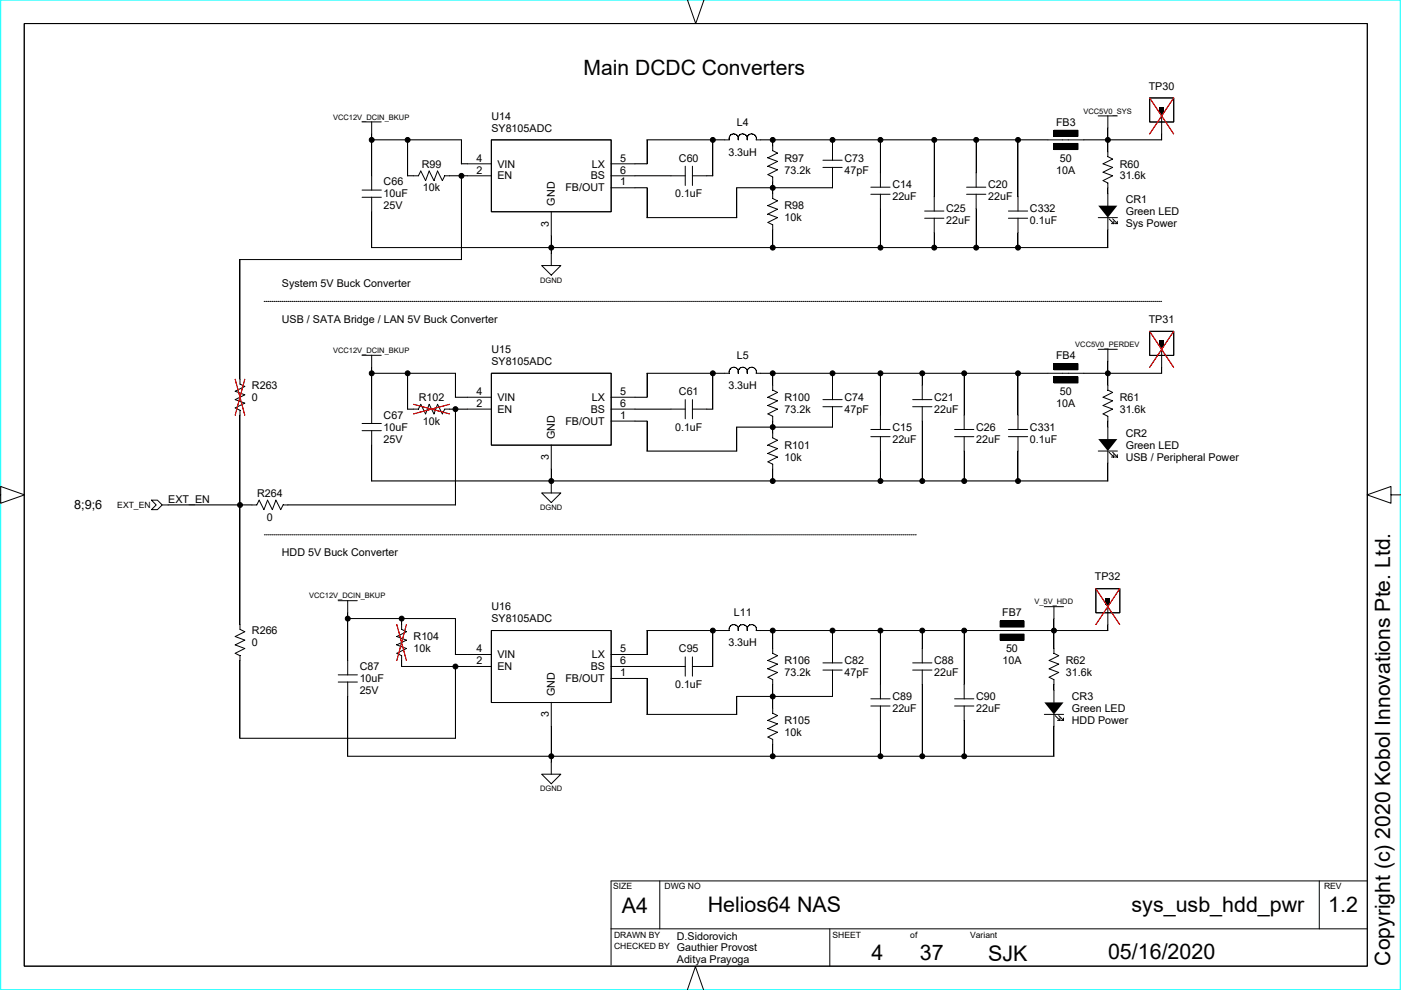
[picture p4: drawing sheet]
<svg xmlns="http://www.w3.org/2000/svg" width="297mm" height="210mm" viewBox="0 0 297 210" stroke-linecap="round" stroke-linejoin="round" font-family="sans-serif">
<path d="M.1 0h296.8v209.8h-296.8z" fill="none" stroke="#0ff" stroke-width=".21"/>
<g fill="none" stroke="#000" stroke-width=".21">
<path d="M149.3 -.1l-1.8 5.1-1.8-5M5.1 5h284.8v199.9h-284.8zM87.7 37.3h1l.5-1 1 2 .8-2 1 2 .8-2 1 2 .5-1h4.8M97.8 37.3v17.8M134.6 37.3h10.7M134.6 39.8h2.6v6.4l19-.1v-6.3h20.3M134.6 34.7h2.6M145.3 35.2v4.1M146.8 37.3h4.3M146.8 35.2v4.1M151.1 29.7v7.6M153.7 29.7h-16.5v5.1"/>
<path d="M163.8 38.5v3.6l1 .5-2 1 2 .8-2 1 2 .7-2 1.1 1 .5v1M176.5 38.5v1.3M184.6 39.7h4.1M186.7 36.6v3.1M97.8 55h-46.9v25.4M114.8 56.3h4.1l-2 2zM116.9 53.8v2.5M184.6 41.2h4.1M186.7 41.2v3M213.8 46.3h4.1M213.8 44.7h4.1M215.8 41.7v3.1"/>
<path d="M215.8 46.2v3.1M87.7 86.7h1l.5-1 1 2.1 .8-2.1 1 2.1 .8-2.1 1 2.1 .5-1.1h1M87.7 85.7l7.6 2.1M95.3 85.7l-7.6 2.1M0 104.9h.1v-1.8l5.1 1.8-5.1 1.8v-1.8M114.8 104.5h4.1l-2 2.1zM116.9 102v2.5M294.9 104.9v1.8l-5-1.8 5-1.8v1.8h2.1M129.5 196.9h160.4M129.5 186.8h160.4M129.6 186.8v17.8M139.9 186.8v10.2"/>
<path d="M175.9 196.9v7.9M279.7 186.8v10.2M145.7 209.9l1.7-5 1.8 5"/>
<circle cx="97.8" cy="37.3" r=".52"/>
<circle cx="151.1" cy="29.7" r=".52"/>
<circle cx="163.8" cy="39.8" r=".52"/>
</g>
<g fill="#000">
<path d="M97.8 37.3h1.3zM149.9 37.3h1.2z"/>
<path d="M163.8 38.5v1.3z" fill-rule="evenodd"/>
<path d="M163.8 39.8v1.3z" fill-rule="evenodd"/>
<path d="M176.5 38.5v1.3z" fill-rule="evenodd"/>
<circle cx="97.8" cy="37.3" r=".53"/>
<circle cx="151.1" cy="29.7" r=".53"/>
<circle cx="163.8" cy="39.8" r=".53"/>
</g>
<path d="M95.3 85.7l-7.6 2.1" fill="none" stroke="#f00" stroke-width=".21"/>
<path d="M87.7 85.7l7.6 2.1" fill="none" stroke="#f00" stroke-width=".21"/>
<g fill="none" stroke="#000" stroke-width=".21">
<path d="M78.8 29.7h19v5.1M78.8 28.4v11.9M86.4 37.3h1.3M86.4 29.7v7.6M97.8 34.7h1.3M76.8 41.8h4.1M76.8 40.3h4.1M78.8 41.8v3.1M78.8 79.1h17.8v5.1M78.8 77.9v11.9M86.4 79.1v7.7M151.1 79.1v7.7"/>
<path d="M153.7 79.1h-16.5v5.1h-2.6M76.8 91.3h4.1M76.8 89.8h4.1M78.8 91.3v3.1M86.4 86.7h1.3M96.5 84.2h2.6M134.6 86.7h10.7M134.6 89.3h2.6v6.4M137.2 95.6h19M145.3 84.7v4.1M146.8 86.7h4.3M146.8 84.7v4.1"/>
<path d="M163.8 89.3v3.6M163.8 92.8l1 .5-2 1.1 2 .7-2 1 2 .8-2 1 1 .5v1M176.5 90.6h-20.3v5.1M176.5 89.3v1.3M184.6 92.6h4.1M184.6 91.1h4.1M186.7 88v3.1M186.7 92.6v3M213.8 92.6h4.1M213.8 91.1h4.1M215.8 88v3.1M215.8 92.6v3"/>
<path d="M84.1 132.4l2.1 7.6M85.2 139l-.1 2.3h14M85.2 132.4v1.1M85.2 133.4l1 .5-2.1 1.1 2.1 .7-2.1 1 2.1 .8-2.1 1 1.1 .5M86.2 132.4l-2.1 7.6M145.3 139.3v4.1M146.8 139.3v4.1M151.1 133.7v7.6h-4.3M153.7 133.7h-16.5v5.1h-2.6M161.3 133.7h49.5M163.8 133.7v3.8M176.5 133.7v3.8"/>
<path d="M186.7 133.7v14.5M195.5 133.7v6.9M204.4 133.7v14.5M50.9 140v16.5h45.7v-15.2M71.7 144.6h4.1M71.7 143.1h4.1M73.7 140v3.1M73.7 144.6v3.1M134.6 143.8h2.6v7.7h19v-3.8h20.3v-2.6M134.6 141.3h10.7M163.8 145.1v5.1M184.6 149.7h4.1"/>
<path d="M184.6 148.2h4.1M186.7 149.7v3M193.5 142.1h4.1M193.5 140.5h4.1M195.5 142v3.1M202.4 149.7h4.1M202.4 148.2h4.1M204.4 149.7v3M114.8 164.1h4.1l-2 2.1zM116.9 161.6v2.6"/>
<circle cx="78.8" cy="29.7" r=".52"/>
<circle cx="86.4" cy="29.7" r=".52"/>
<circle cx="78.8" cy="79.2" r=".52"/>
<circle cx="86.4" cy="79.2" r=".52"/>
<circle cx="151.1" cy="79.2" r=".52"/>
<circle cx="163.8" cy="90.6" r=".52"/>
<circle cx="151.1" cy="133.7" r=".52"/>
<circle cx="163.8" cy="133.7" r=".52"/>
<circle cx="176.5" cy="133.7" r=".52"/>
<circle cx="186.7" cy="133.7" r=".52"/>
<circle cx="195.5" cy="133.7" r=".52"/>
<circle cx="204.4" cy="133.7" r=".52"/>
<circle cx="96.6" cy="141.3" r=".52"/>
<circle cx="163.8" cy="147.7" r=".52"/>
</g>
<g fill="#000">
<path d="M86.4 37.3h1.3zM97.8 34.7h1.3zM86.4 86.7h1.3zM149.9 86.7h1.2zM149.9 141.3h1.2z"/>
<path d="M78.8 28.4v1.3z" fill-rule="evenodd"/>
<path d="M78.8 77.9v1.2z" fill-rule="evenodd"/>
<path d="M163.8 89.3v1.3z" fill-rule="evenodd"/>
<path d="M163.8 90.6v1.2z" fill-rule="evenodd"/>
<path d="M176.5 89.3v1.3z" fill-rule="evenodd"/>
<path d="M85.2 140v1.3z" fill-rule="evenodd"/>
<circle cx="78.8" cy="29.7" r=".53"/>
<circle cx="86.4" cy="29.7" r=".53"/>
<circle cx="78.8" cy="79.1" r=".53"/>
<circle cx="86.4" cy="79.1" r=".53"/>
<circle cx="151.1" cy="79.1" r=".53"/>
<circle cx="163.8" cy="90.6" r=".53"/>
<circle cx="151.1" cy="133.7" r=".53"/>
<circle cx="163.8" cy="133.7" r=".53"/>
<circle cx="176.5" cy="133.7" r=".53"/>
<circle cx="186.7" cy="133.7" r=".53"/>
<circle cx="195.5" cy="133.7" r=".53"/>
<circle cx="204.4" cy="133.7" r=".53"/>
<circle cx="96.6" cy="141.3" r=".53"/>
<circle cx="163.8" cy="147.7" r=".53"/>
</g>
<path d="M84.1 132.4l2.1 7.6" fill="none" stroke="#f00" stroke-width=".21"/>
<path d="M86.2 132.4l-2.1 7.6" fill="none" stroke="#f00" stroke-width=".21"/>
<g fill="#000">
<path d="M232.9 43.6h4l-2 2.5zM232.9 93.1h4l-2 2.5zM221.4 148.9h4.1l-2 2.6z"/>
<path d="M234.9 39.8v1.3z" fill-rule="evenodd"/>
<path d="M234.9 89.3v1.3z" fill-rule="evenodd"/>
<path d="M73.7 129.9v1.2z" fill-rule="evenodd"/>
<path d="M85.2 131.1v1.3z" fill-rule="evenodd"/>
<path d="M223.5 145.1v1.3z" fill-rule="evenodd"/>
<path d="M116.9 160.3v1.3z" fill-rule="evenodd"/>
<circle cx="116.9" cy="102" r=".53"/>
<circle cx="163.8" cy="102" r=".53"/>
<circle cx="186.7" cy="102" r=".53"/>
<circle cx="195.5" cy="102" r=".53"/>
<circle cx="204.4" cy="102" r=".53"/>
<circle cx="215.8" cy="102" r=".53"/>
<circle cx="73.7" cy="131.1" r=".53"/>
<circle cx="85.1" cy="131.1" r=".53"/>
<circle cx="116.9" cy="160.3" r=".53"/>
<circle cx="163.8" cy="160.3" r=".53"/>
<circle cx="186.7" cy="160.3" r=".53"/>
<circle cx="195.5" cy="160.3" r=".53"/>
<circle cx="204.4" cy="160.3" r=".53"/>
</g>
<g fill="none" stroke="#000" stroke-width=".21">
<path d="M76.7 25.8h4.1M78.8 25.8v2.6M153.7 29.7h.9a.99 .99 0 0 1 1-1.3 .99 .99 0 0 1 .9 1.3 .99 .99 0 0 1 1-1.3 .99 .99 0 0 1 .9 1.3 .99 .99 0 0 1 1-1.3 .99 .99 0 0 1 .9 1.3M160.3 29.7h1M163.8 30.9v1.1l1 .4-2 1.1 2 .7-2 1 2 .8-2 1 1 .5v1M222.2 29.7h7.6M223.5 27.6h5.1v1.3h-5.1zM223.5 30.4h5.1v1.3h-5.1zM232.8 24.6h4.1M234.9 24.6v2.5M234.9 32.2v1l1 .5-2 1 2 .8-2 1 2 .8-2 1 1 .5v4.8M243.8 20.8h5.1v5.1h-5.1z"/>
<path d="M243.8 20.8l5 7.6M246.3 24.1v4.3M248.8 20.8l-5 7.6M232.9 46.1h4M234.9 46.1v2.6M235.1 46.4l1.1 1v-.5M235.6 47.4h.6M235.9 46.4l1 1v-.5M236.4 47.4h.5M76.7 75.3h4.1M78.8 75.3v2.6M153.7 79.1h.9a.99 .99 0 0 1 1-1.2 .99 .99 0 0 1 .9 1.2 .99 .99 0 0 1 1-1.2 .99 .99 0 0 1 .9 1.2 .99 .99 0 0 1 1-1.2 .99 .99 0 0 1 .9 1.2"/>
<path d="M160.3 79.1h1M222.2 79.1h7.6M223.5 77.1h5.1v1.3h-5.1zM223.5 79.9h5.1v1.3h-5.1zM232.8 74.1h4.1M234.9 74v2.6M78.8 94.4v7.6M116.9 99.4v2.6M163.8 81.7v1M163.8 82.7l1 .5-2 1 2 .8-2 1 2 .7-2 1.1 1 .4v1.1M163.8 99.4v2.6M186.7 95.6v6.4"/>
<path d="M195.5 89.3v12.7M204.4 95.6v6.4M215.8 95.6v6.4M232.9 95.6h4M234.9 81.7v1M234.9 82.7l1 .5-2 1 2 .8-2 1 2 .7-2 1.1 1 .4v4.9M234.9 95.6v6.4h-156.1M235.1 95.9l1.1 1M235.6 96.9h.6M235.9 95.9l1 1M236.2 96.4v.5M236.4 96.9h.5"/>
<path d="M236.9 96.4v.5M71.7 127.4h4.1M73.7 131.1h22.9v7.7M73.7 127.3v12.8M85.2 131.1v1.3M96.5 138.8h7.7M104.2 133.7h25.4v15.2h-25.4zM129.5 138.8h5.1M153.7 133.7h.9a.98 .98 0 0 1 1-1.3 .98 .98 0 0 1 .9 1.3 .99 .99 0 0 1 1-1.3 .99 .99 0 0 1 .9 1.3 .99 .99 0 0 1 1-1.3 .99 .99 0 0 1 .9 1.3M160.3 133.7h1M163.8 137.5v1M163.8 138.5l1 .5-2 1 2 .8-2 1 2 .8-2 1 1 .5"/>
<path d="M176.5 137.5v3.1M210.8 133.7h7.6M212 131.7h5.1v1.2h-5.1zM212 134.5h5.1v1.2h-5.1zM221.4 128.6h4.1M223.5 128.6v2.5M223.5 137.5v1M223.5 138.5l1 .5-2.1 1 2.1 .8-2.1 1 2.1 .8-2.1 1 1.1 .5M73.7 147.7v12.7M99.1 141.3h5.1M116.9 148.9v12.7M129.5 141.3h5.1"/>
<path d="M129.5 143.8h5.1M163.8 144.1v1M163.8 150.2v1l1 .5-2 1 2 .8-2 1 2 .8-2 1 1 .5M163.8 156.8v3.6M174.5 142.1h4.1M174.5 140.5h4.1M176.5 142v3.1M186.7 152.7v7.7M195.5 145.1v15.3M204.4 152.7v7.7M221.4 151.5h4.1M223.5 144.1v4.8"/>
<path d="M223.5 151.4v9l-149.8-.1M223.7 151.7l1 1M224.2 152.7h.5M224.5 151.7l1 1M224.7 152.2v.6M225 152.7h.5M225.5 152.2v.6"/>
<circle cx="116.9" cy="102" r=".52"/>
<circle cx="163.8" cy="102" r=".52"/>
<circle cx="186.7" cy="102" r=".52"/>
<circle cx="195.5" cy="102" r=".52"/>
<circle cx="204.4" cy="102" r=".52"/>
<circle cx="215.8" cy="102" r=".52"/>
<circle cx="73.7" cy="131.2" r=".52"/>
<circle cx="85.2" cy="131.2" r=".52"/>
<circle cx="116.9" cy="160.3" r=".52"/>
<circle cx="163.8" cy="160.3" r=".52"/>
<circle cx="186.7" cy="160.3" r=".52"/>
<circle cx="195.5" cy="160.3" r=".52"/>
<circle cx="204.4" cy="160.3" r=".52"/>
</g>
<path d="M223.5 27.6h5.1v1.3h-5.1zM223.5 30.4h5.1v1.3h-5.1zM245.8 22.8h1v1.3h-1zM223.5 77.1h5.1v1.3h-5.1zM223.5 79.9h5.1v1.3h-5.1zM212 131.7h5.1v1.2h-5.1zM212 134.5h5.1v1.2h-5.1z" fill="#000"/>
<path d="M246.3 63.9h-190.4M194.3 113.4h-138.4" fill="none" stroke="#000" stroke-width=".21" stroke-dasharray=".2 .2"/>
<path d="M243.8 20.8l5 7.6" fill="none" stroke="#f00" stroke-width=".21"/>
<path d="M248.8 20.8l-5 7.6" fill="none" stroke="#f00" stroke-width=".21"/>
<g fill="#000">
<path d="M246.3 28.4v1.3z" fill-rule="evenodd"/>
<circle cx="234.9" cy="29.7" r=".53"/>
</g>
<g fill="none" stroke="#000" stroke-width=".21">
<path d="M229.8 29.7h16.5M234.9 27.1v5.1M246.3 28.4v1.3M243.8 70.3h5.1v5.1h-5.1zM243.8 70.3l5 7.6M246.3 73.6v4.3M248.8 70.3l-5 7.6"/>
<circle cx="234.9" cy="29.7" r=".52"/>
</g>
<path d="M245.8 72.3h1v1.3h-1z" fill="#000"/>
<path d="M243.8 70.3l5 7.6" fill="none" stroke="#f00" stroke-width=".21"/>
<path d="M248.8 70.3l-5 7.6" fill="none" stroke="#f00" stroke-width=".21"/>
<g fill="#000">
<path d="M246.3 77.9v1.2z" fill-rule="evenodd"/>
<circle cx="234.9" cy="79.1" r=".53"/>
</g>
<g fill="none" stroke="#000" stroke-width=".21">
<path d="M229.8 79.1h16.5M234.9 76.6v5.1M246.3 77.9v1.3M232.3 124.8h5.1v5.1h-5.1zM232.3 124.8l5.1 7.6M234.9 128.1v4.3M237.4 124.8l-5.1 7.6"/>
<circle cx="234.9" cy="79.2" r=".52"/>
</g>
<path d="M234.4 126.9h1v1.2h-1z" fill="#000"/>
<path d="M232.3 124.8l5.1 7.6" fill="none" stroke="#f00" stroke-width=".21"/>
<path d="M237.4 124.8l-5.1 7.6" fill="none" stroke="#f00" stroke-width=".21"/>
<g fill="#000">
<path d="M234.9 132.4v1.3z" fill-rule="evenodd"/>
<circle cx="223.5" cy="133.7" r=".53"/>
</g>
<g fill="none" stroke="#000" stroke-width=".21">
<path d="M104.2 79.1h25.4v15.3h-25.4zM49.9 80.4l2 7.6M50.9 80.4v1M50.9 81.4l1 .5-2 1.1 2 .7-2 1 2 .8-2 1 1 .5v1M51.9 80.4l-2 7.6M99.1 84.2h5.1M99.1 86.7h5.1M116.9 94.3v5.1M129.5 84.2h5.1M129.5 86.7h5.1M129.5 89.3h5.1M174.5 86.2h4.1"/>
<path d="M174.5 84.7h4.1M176.5 81.7v3.1M176.5 86.2v3.1M193.5 86.2h4.1M193.5 84.7h4.1M195.5 81.7v3.1M195.5 86.2v3.1M218.4 133.7h16.5M223.5 131.1v6.4M234.9 132.4v1.3"/>
<circle cx="223.5" cy="133.7" r=".52"/>
</g>
<path d="M49.9 80.4l2 7.6" fill="none" stroke="#f00" stroke-width=".21"/>
<path d="M51.9 80.4l-2 7.6" fill="none" stroke="#f00" stroke-width=".21"/>
<g fill="none" stroke="#000" stroke-width=".21">
<path d="M99.1 34.7h5.1M99.1 37.3h5.1M104.2 29.7h25.4v15.2h-25.4zM129.5 34.7h5.1M129.5 37.3h5.1M129.5 39.8h5.1M161.3 29.7h60.9M163.8 29.7v1.2M174.5 35.5h4.1M174.5 34h4.1M176.5 29.7v4.3M176.5 35.5v3"/>
<path d="M186.7 29.7v7M198.1 29.7v15.1M204.9 39.7h4.1M207 29.7v10M215.8 29.7v12M78.8 52.5h156.1M78.8 44.9v7.6M116.9 44.9v8.9M163.8 48.7v3.8M186.7 44.2v8.3M196 46.3h4.1M196 44.7h4.1"/>
<path d="M198.1 46.2v6.3M204.9 41.2h4.1M207 41.2v11.3M215.8 49.3v3.2M234.9 48.7v3.8M161.3 79.1h60.9M163.8 79.1v2.6M176.5 79.1v2.6M186.7 79.1v8.9M195.5 79.1v2.6M204.4 79.1v12M215.8 79.1v8.9"/>
<path d="M50.9 88v45.5M95.3 86.7h3.8M96.6 86.7v20.4h-36.6l-.5 1-1-2.1-.8 2.1-1-2.1-.7 2.1-1.1-2.1-.4 1.1h-20.1M202.4 92.6h4.1M202.4 91.1h4.1M204.4 92.6v3M32.1 106h1.3l1 1.1-1 1h-1.3l1-1zM50.9 139v1M50.9 133.4l1 .5-2 1.1 2 .7-2 1 2 .8-2 1 1 .5"/>
<circle cx="163.8" cy="29.7" r=".52"/>
<circle cx="176.5" cy="29.7" r=".52"/>
<circle cx="186.7" cy="29.7" r=".52"/>
<circle cx="198.1" cy="29.7" r=".52"/>
<circle cx="207" cy="29.7" r=".52"/>
<circle cx="215.8" cy="29.7" r=".52"/>
<circle cx="116.9" cy="52.5" r=".52"/>
<circle cx="163.8" cy="52.5" r=".52"/>
<circle cx="186.7" cy="52.5" r=".52"/>
<circle cx="198.1" cy="52.5" r=".52"/>
<circle cx="207" cy="52.5" r=".52"/>
<circle cx="215.8" cy="52.5" r=".52"/>
<circle cx="163.8" cy="79.2" r=".52"/>
<circle cx="176.5" cy="79.2" r=".52"/>
<circle cx="186.7" cy="79.2" r=".52"/>
<circle cx="195.5" cy="79.2" r=".52"/>
<circle cx="204.4" cy="79.2" r=".52"/>
<circle cx="215.8" cy="79.2" r=".52"/>
<circle cx="96.6" cy="86.8" r=".52"/>
<circle cx="50.9" cy="107.1" r=".52"/>
</g>
<g fill="#000">
<path d="M95.3 86.7h1.3z"/>
<path d="M163.8 29.7v1.2z" fill-rule="evenodd"/>
<path d="M176.5 29.7v1.2z" fill-rule="evenodd"/>
<path d="M116.9 52.5v1.3z" fill-rule="evenodd"/>
<circle cx="163.8" cy="29.7" r=".53"/>
<circle cx="176.5" cy="29.7" r=".53"/>
<circle cx="186.7" cy="29.7" r=".53"/>
<circle cx="198.1" cy="29.7" r=".53"/>
<circle cx="207" cy="29.7" r=".53"/>
<circle cx="215.8" cy="29.7" r=".53"/>
<circle cx="116.9" cy="52.5" r=".53"/>
<circle cx="163.8" cy="52.5" r=".53"/>
<circle cx="186.7" cy="52.5" r=".53"/>
<circle cx="198.1" cy="52.5" r=".53"/>
<circle cx="207" cy="52.5" r=".53"/>
<circle cx="215.8" cy="52.5" r=".53"/>
<circle cx="163.8" cy="79.1" r=".53"/>
<circle cx="176.5" cy="79.1" r=".53"/>
<circle cx="186.7" cy="79.1" r=".53"/>
<circle cx="195.5" cy="79.1" r=".53"/>
<circle cx="204.4" cy="79.1" r=".53"/>
<circle cx="215.8" cy="79.1" r=".53"/>
<circle cx="96.6" cy="86.7" r=".53"/>
<circle cx="50.9" cy="107.1" r=".53"/>
</g>
<g font-size="4.5">
<text x="123.7" y="16">Main DCDC Converters</text>
<text x="131.9" y="193.6">A4</text>
<text x="150" y="193.4">Helios64 NAS</text>
<text x="239.9" y="193.4">sys_usb_hdd_pwr</text>
<text x="281.6" y="193.4">1.2</text>
<text x="184.8" y="203.5">4</text>
<text x="195" y="203.5">37</text>
<text x="209.5" y="203.7">SJK</text>
<text x="234.9" y="203.4">05/16/2020</text>
<text x="294.7" y="204.7" transform="rotate(-90 294.7 204.7)">Copyright (c) 2020 Kobol Innovations Pte. Ltd.</text>
</g>
<text font-size="2.7" x="15.7" y="108">8;9;6</text>
<g font-size="2.3" fill="#c0c0c0">
<text x="-1" y="11.3">J</text>
<text x="-.5" y="32.3">I</text>
</g>
<g font-size="2.3">
<text x="243.6" y="19">TP30</text>
<text x="104.2" y="25.4">U14</text>
<text x="104.2" y="27.9">SY8105ADC</text>
<text x="156.2" y="26.6">L4</text>
<text x="223.9" y="26.6">FB3</text>
<text x="89.4" y="35.5">R99</text>
<text x="101" y="34.2">4</text>
<text x="105.4" y="35.5">VIN</text>
<text x="125.5" y="35.5">LX</text>
<text x="131.5" y="34.2">5</text>
<text x="144" y="34.2">C60</text>
<text x="154.4" y="33">3.3uH</text>
<text x="166.3" y="34.2">R97</text>
<text x="179" y="34.2">C73</text>
<text x="224.7" y="34.2">50</text>
<text x="237.4" y="35.5">R60</text>
<text x="81.3" y="41.8">10uF</text>
<text x="81.3" y="39.3">C66</text>
<text x="89.7" y="40.6">10k</text>
<text x="101" y="36.8">2</text>
<text x="105.4" y="38.1">EN</text>
<text x="119.9" y="40.6">FB/OUT</text>
<text x="125.2" y="38.1">BS</text>
<text x="131.5" y="36.8">6</text>
<text x="131.5" y="39.3">1</text>
<text x="143.1" y="41.9">0.1uF</text>
<text x="166.3" y="36.8">73.2k</text>
<text x="179" y="36.8">47pF</text>
<text x="189.2" y="39.9">C14</text>
<text x="209.5" y="39.9">C20</text>
<text x="224" y="36.8">10A</text>
<text x="237.4" y="38.1">31.6k</text>
<text x="81.3" y="44.4">25V</text>
<text x="117.7" y="43.6" transform="rotate(-90 117.7 43.6)">GND</text>
<text x="166.3" y="44.4">R98</text>
<text x="166.3" y="46.9">10k</text>
<text x="189.2" y="42.5">22uF</text>
<text x="200.6" y="45">C25</text>
<text x="200.6" y="47.6">22uF</text>
<text x="209.5" y="42.5">22uF</text>
<text x="218.4" y="45">C332</text>
<text x="218.4" y="47.6">0.1uF</text>
<text x="238.7" y="43.1">CR1</text>
<text x="238.7" y="45.7">Green LED</text>
<text x="116.4" y="48" transform="rotate(-90 116.4 48)">3</text>
<text x="238.7" y="48.2">Sys Power</text>
<text x="59.8" y="60.9">System 5V Buck Converter</text>
<text x="59.8" y="68.5">USB / SATA Bridge / LAN 5V Buck Converter</text>
<text x="243.6" y="68.5">TP31</text>
<text x="104.2" y="77.4">SY8105ADC</text>
<text x="104.2" y="74.8">U15</text>
<text x="156.2" y="76.1">L5</text>
<text x="223.9" y="76.1">FB4</text>
<text x="53.4" y="82.5">R263</text>
<text x="101" y="83.7">4</text>
<text x="131.5" y="83.7">5</text>
<text x="144" y="83.7">C61</text>
<text x="154.4" y="82.5">3.3uH</text>
<text x="224.7" y="83.7">50</text>
<text x="53.4" y="85">0</text>
<text x="81.3" y="88.8">C67</text>
<text x="88.8" y="85">R102</text>
<text x="101" y="86.3">2</text>
<text x="105.4" y="85">VIN</text>
<text x="105.4" y="87.5">EN</text>
<text x="125.2" y="87.5">BS</text>
<text x="125.5" y="85">LX</text>
<text x="131.5" y="86.3">6</text>
<text x="131.5" y="88.8">1</text>
<text x="166.3" y="85">R100</text>
<text x="166.3" y="87.5">73.2k</text>
<text x="179" y="87.5">47pF</text>
<text x="179" y="85">C74</text>
<text x="198.1" y="85">C21</text>
<text x="198.1" y="87.5">22uF</text>
<text x="224" y="86.3">10A</text>
<text x="237.4" y="85">R61</text>
<text x="237.4" y="87.5">31.6k</text>
<text x="81.3" y="91.3">10uF</text>
<text x="81.3" y="93.9">25V</text>
<text x="89.7" y="90.1">10k</text>
<text x="117.7" y="93.1" transform="rotate(-90 117.7 93.1)">GND</text>
<text x="119.9" y="90.1">FB/OUT</text>
<text x="143.1" y="91.3">0.1uF</text>
<text x="166.3" y="95.1">R101</text>
<text x="189.2" y="91.3">C15</text>
<text x="189.2" y="93.9">22uF</text>
<text x="207" y="93.9">22uF</text>
<text x="207" y="91.3">C26</text>
<text x="218.4" y="91.3">C331</text>
<text x="218.4" y="93.9">0.1uF</text>
<text x="238.7" y="92.6">CR2</text>
<text x="238.7" y="95.1">Green LED</text>
<text x="116.4" y="97.5" transform="rotate(-90 116.4 97.5)">3</text>
<text x="166.3" y="97.7">10k</text>
<text x="238.7" y="97.7">USB / Peripheral Power</text>
<text x="35.7" y="106.6">EXT_EN</text>
<text x="54.5" y="105.3">R264</text>
<text x="56.6" y="110.4">0</text>
<text x="59.8" y="118">HDD 5V Buck Converter</text>
<text x="232.2" y="123.1">TP32</text>
<text x="104.2" y="129.4">U16</text>
<text x="104.2" y="131.9">SY8105ADC</text>
<text x="155.6" y="130.7">L11</text>
<text x="212.5" y="130.7">FB7</text>
<text x="53.4" y="137">0</text>
<text x="53.4" y="134.5">R266</text>
<text x="87.7" y="135.7">R104</text>
<text x="154.4" y="137">3.3uH</text>
<text x="76.3" y="142.1">C87</text>
<text x="87.7" y="138.3">10k</text>
<text x="101" y="140.8">2</text>
<text x="101" y="138.3">4</text>
<text x="105.4" y="139.6">VIN</text>
<text x="105.4" y="142.1">EN</text>
<text x="125.2" y="142.1">BS</text>
<text x="125.5" y="139.6">LX</text>
<text x="131.5" y="143.4">1</text>
<text x="131.5" y="140.8">6</text>
<text x="131.5" y="138.3">5</text>
<text x="144" y="138.3">C95</text>
<text x="166.3" y="140.8">R106</text>
<text x="166.3" y="143.4">73.2k</text>
<text x="179" y="140.8">C82</text>
<text x="179" y="143.4">47pF</text>
<text x="198.1" y="140.8">C88</text>
<text x="198.1" y="143.4">22uF</text>
<text x="212.5" y="140.8">10A</text>
<text x="213.3" y="138.3">50</text>
<text x="226" y="140.8">R62</text>
<text x="226" y="143.4">31.6k</text>
<text x="76.3" y="147.2">25V</text>
<text x="76.3" y="144.6">10uF</text>
<text x="117.7" y="147.7" transform="rotate(-90 117.7 147.7)">GND</text>
<text x="119.9" y="144.6">FB/OUT</text>
<text x="143.1" y="145.9">0.1uF</text>
<text x="189.2" y="148.4">C89</text>
<text x="207" y="148.4">C90</text>
<text x="227.3" y="148.4">CR3</text>
<text x="116.4" y="152.1" transform="rotate(-90 116.4 152.1)">3</text>
<text x="166.3" y="153.5">R105</text>
<text x="189.2" y="151">22uF</text>
<text x="207" y="151">22uF</text>
<text x="227.3" y="153.5">HDD Power</text>
<text x="227.3" y="151">Green LED</text>
<text x="166.3" y="156">10k</text>
<text x="143.5" y="201.7">Gauthier Provost</text>
<text x="143.5" y="199.2">D.Sidorovich</text>
<text x="143.5" y="204.3">Aditya Prayoga</text>
</g>
<g font-size="1.8">
<text x="24.9" y="107.7">EXT_EN</text>
<text x="130" y="188.4">SIZE</text>
<text x="140.9" y="188.4">DWG NO</text>
<text x="280.7" y="188.4">REV</text>
<text x="130.2" y="198.8">DRAWN BY</text>
<text x="130.2" y="201.3">CHECKED BY</text>
<text x="176.5" y="198.8">SHEET</text>
<text x="193" y="198.8">of</text>
<text x="205.7" y="198.8">Variant</text>
</g>
<g font-size="1.6">
<text x="70.6" y="25.4">VCC12V_DCIN_BKUP</text>
<text x="229.7" y="24.1">VCC5V0_SYS</text>
<text x="114.5" y="59.9">DGND</text>
<text x="70.6" y="74.9">VCC12V_DCIN_BKUP</text>
<text x="228" y="73.6">VCC5V0_PERDEV</text>
<text x="114.5" y="108.1">DGND</text>
<text x="65.5" y="126.9">VCC12V_DCIN_BKUP</text>
<text x="219.3" y="128.2">V_5V_HDD</text>
<text x="114.5" y="167.7">DGND</text>
</g>
</svg>
